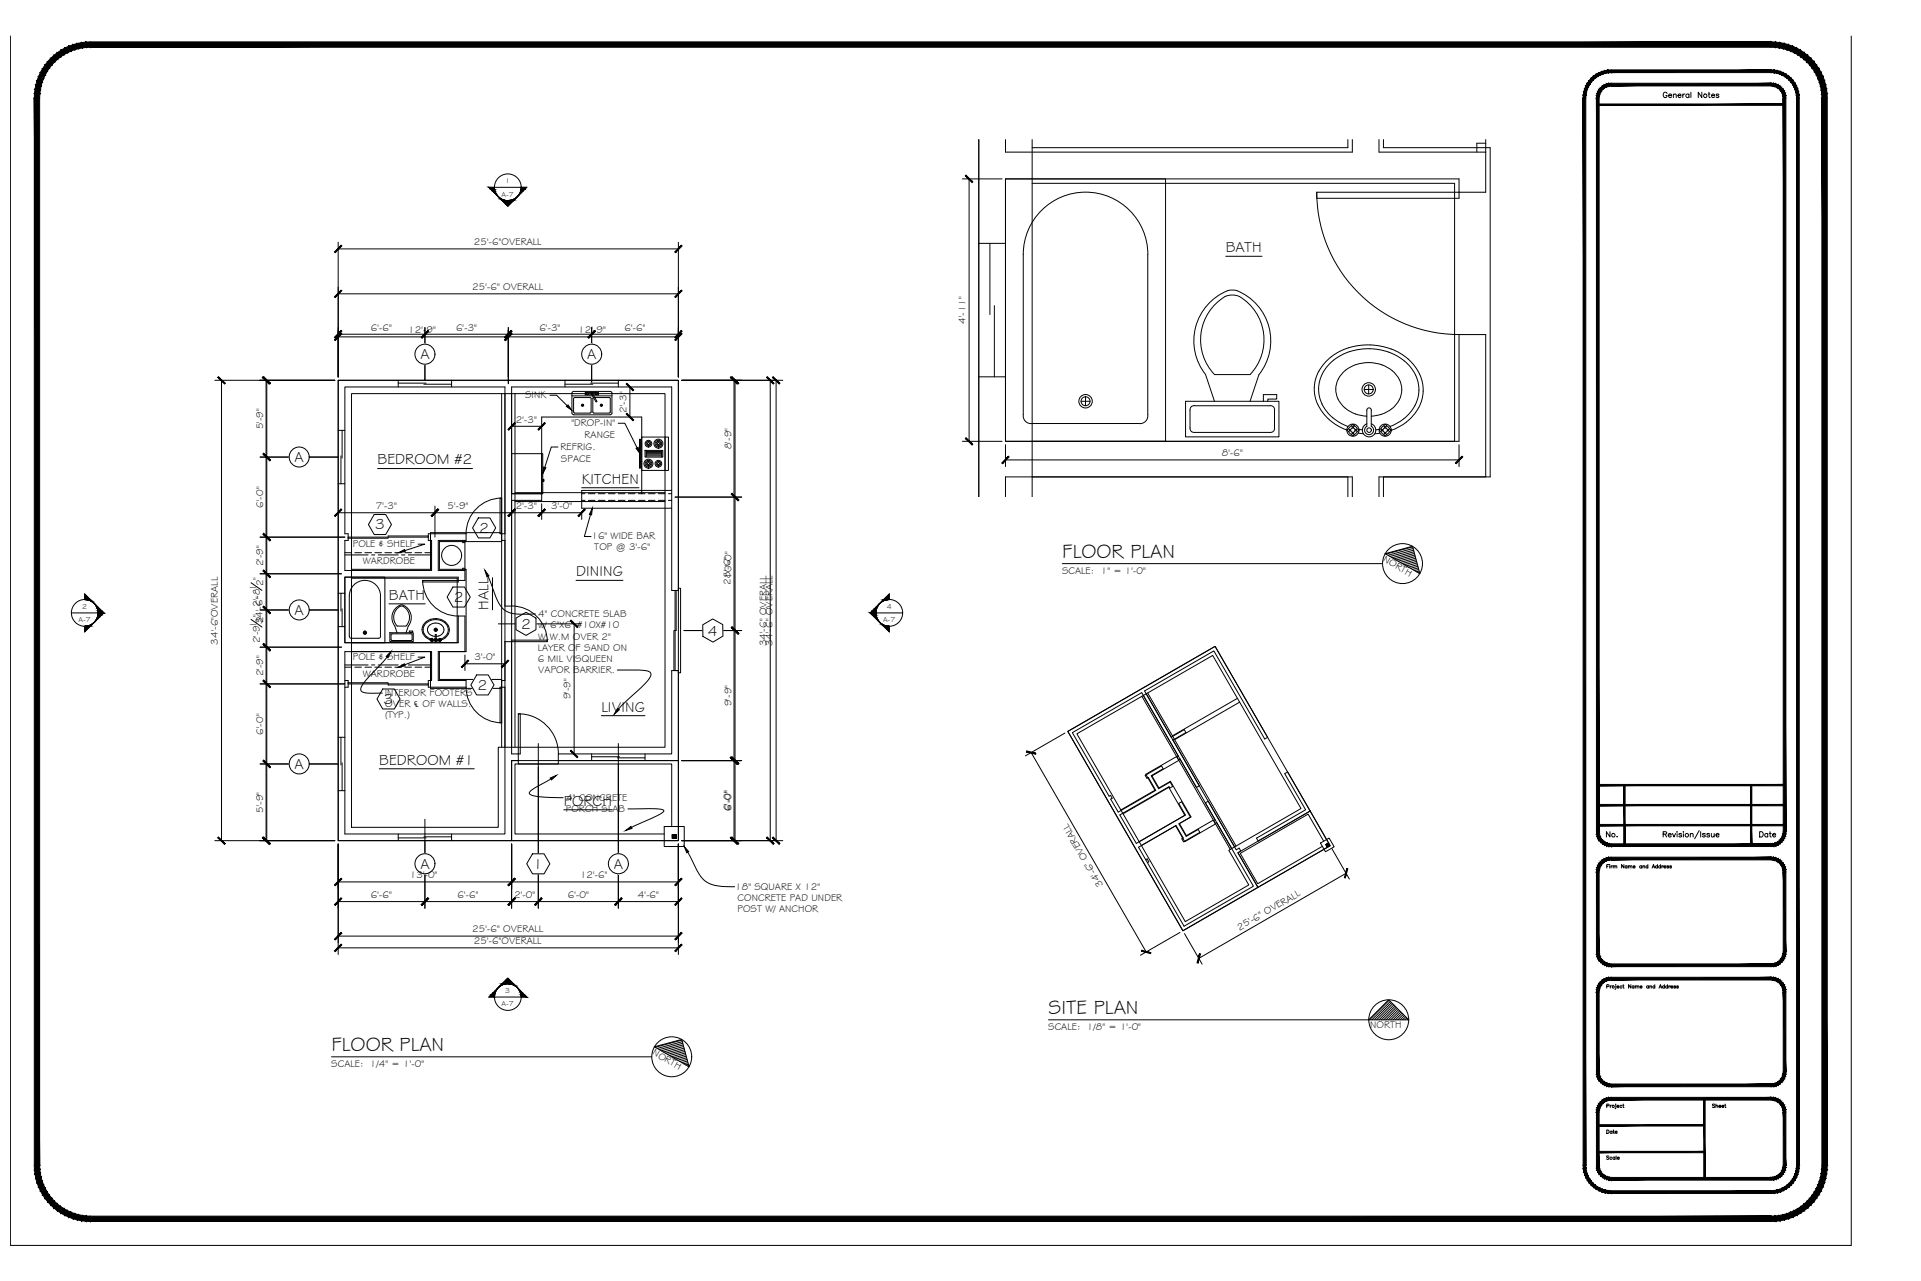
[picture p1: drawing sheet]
<svg xmlns="http://www.w3.org/2000/svg" width="914mm" height="610mm" viewBox="0 0 914 610" stroke-linecap="round" stroke-linejoin="round" font-family="sans-serif">
<!-- layer: DIMENSIONS -->
<g fill="none" stroke="#000" stroke-width=".48">
<path d="M458 85h19M461 85v125M161 115v64M161 118h162M323 115v64M161 159h162M202 156v25M242 156v27M282 156v26M102 181h57M105 181v219M127 181v219"/>
<path d="M300 184v14M325 181h48M350 181v219M369 181v219M124 218h37M244 203h14M458 210h19M479 212v10M479 219h216M695 212v10M258 240v7M321 237h32"/>
<path d="M124 256h40M161 244h116M207 241v15M277 243v4M119 277l6 4M124 273h39M119 295l6 3M124 290h37M237 297h39M273 297v62M124 308h39M221 312v7"/>
<path d="M221 316h19M326 300h27M124 325h40M256 354v78M294 354v78M491 358l55 95M507 349l-19 11M124 364h37M325 362h28M202 390v42M102 400h57M161 402v52"/>
<path d="M244 402v30M323 402v52M325 400h48M634 404l8 14M641 416l-70 40M161 429h162M161 451h162M562 444l-19 11M564 444l8 15"/>
</g>
<!-- layer: 0 -->
<g fill="#000" stroke="#000" stroke-width=".48">
<path d="M460 84l3 3zM460 84v-1l3 4z"/>
<path d="M162 117l-2 3 3-3zM162 117l-2 3h-1z"/>
<path d="M321 120h1l2-3zM324 117h1l-3 3z"/>
<path d="M162 138l-2 4 3-4zM162 138l-2 4-1-1z"/>
<path d="M162 157l-2 4 3-3zM162 157l-2 4-1-1z"/>
<path d="M162 159l-2 3 3-3zM162 159l-2 3h-1z"/>
<path d="M204 157l-3 4 3-3zM204 157l-3 4v-1z"/>
<path d="M243 157l-2 4 3-3zM243 157l-2 4-1-1z"/>
<path d="M243 159l-2 3 3-3zM243 159l-2 3h-1z"/>
<path d="M283 157l-3 4 3-3zM283 157l-3 4v-1z"/>
<path d="M321 141l1 1 2-4zM324 138h1l-3 4z"/>
<path d="M201 160v1l3-4zM204 157v1l-3 3z"/>
<path d="M240 160l1 1 2-4zM243 157l1 1-3 3z"/>
<path d="M240 162h1l2-3zM243 159h1l-3 3z"/>
<path d="M280 160v1l3-4zM283 157v1l-3 3z"/>
<path d="M321 160l1 1 2-4zM324 157l1 1-3 3z"/>
<path d="M321 162h1l2-3zM324 159h1l-3 3z"/>
<path d="M104 180l3 3v-1zM104 179l3 3-3-2z"/>
<path d="M125 180l3 3v-1zM125 180v-1l3 3z"/>
<path d="M125 180l3 3 1-1zM126 179l3 3-4-2z"/>
<path d="M298 197l4 3zM298 197l4 3h-1z"/>
<path d="M298 183l3 3h1zM298 183v-1l4 4z"/>
<path d="M348 180l3 3v-1zM348 180v-1l3 3z"/>
<path d="M348 180l3 3 1-1zM348 180v-1l4 3z"/>
<path d="M365 180l3 3v-1zM365 180v-1l3 3z"/>
<path d="M368 180l3 3v-1zM368 180v-1l3 3z"/>
<path d="M126 216h-1l4 3zM125 216l4 3h-1z"/>
<path d="M125 216l3 3h1zM126 216l3 3-4-3z"/>
<path d="M245 201l-3 4 3-4zM245 201l-3 4v-1z"/>
<path d="M256 204v1l3-4zM259 201h1l-4 4z"/>
<path d="M460 208v1l3 2zM460 209l3 2v1z"/>
<path d="M480 217l-3 4 3-4zM480 217l-3 4v-1z"/>
<path d="M348 235l4 3zM348 235l4 3h-1z"/>
<path d="M348 235l3 3h1zM348 235l4 3z"/>
<path d="M693 220v1l3-4zM696 217l-3 4z"/>
<path d="M126 254h-1l4 3zM125 254l4 3h-1z"/>
<path d="M125 254l3 3h1zM126 254l3 3-4-3z"/>
<path d="M162 242l-2 4 3-3zM162 242l-2 4-1-1z"/>
<path d="M205 245l1 1 2-4zM208 242l1 1-3 3z"/>
<path d="M208 242l-2 4 3-3zM208 242l-2 4-1-1z"/>
<path d="M242 245v1l3-4zM245 242v1l-3 3z"/>
<path d="M245 242l-3 4 3-3zM245 242l-3 4v-1z"/>
<path d="M256 245v1l3-4zM259 242l1 1-4 3z"/>
<path d="M259 242l-3 4 4-3zM259 242l-3 4v-1z"/>
<path d="M275 245v1l3-4zM278 242l1 1-4 3z"/>
<path d="M126 271l-1 1 4 2zM125 272l4 2-1 1z"/>
<path d="M125 272l3 3 1-1zM126 271l3 3-4-2z"/>
<path d="M126 289h-1l4 3zM125 289l4 3h-1z"/>
<path d="M125 289l3 3h1zM126 289l3 3-4-3z"/>
<path d="M272 295l3 4v-1zM272 295l3 3z"/>
<path d="M348 298v1l4 2zM348 299l4 2-1 1z"/>
<path d="M126 306l-1 1 4 2zM125 307l4 2-1 1z"/>
<path d="M125 307l3 3 1-1zM126 306l3 3-4-2z"/>
<path d="M223 314l-3 4 3-4zM223 314l-3 4v-1z"/>
<path d="M239 317v1l3-4zM242 314l-3 4z"/>
<path d="M348 299l3 3 1-1zM348 299v-1l4 3z"/>
<path d="M126 324h-1l4 3zM125 324l4 3h-1z"/>
<path d="M125 324l3 3h1zM126 324l3 3-4-3z"/>
<path d="M272 357l3 3zM272 357l3 3v1z"/>
<path d="M489 358l4 1v-1zM489 357l4 1h-4z"/>
<path d="M126 362h-1l4 3zM125 362l4 3h-1z"/>
<path d="M125 362l3 3h1zM126 362l3 3-4-3z"/>
<path d="M348 360v1l3 2zM348 361l3 2v1z"/>
<path d="M348 360v1l4 2zM348 361l4 2-1 1z"/>
<path d="M348 361l3 3v-1zM348 361v-1l3 3z"/>
<path d="M348 361l3 3 1-1zM348 361v-1l4 3z"/>
<path d="M104 398v1l3 2zM104 399l3 2v1z"/>
<path d="M125 398v1l3 2zM125 399l3 2v1z"/>
<path d="M126 398l-1 1 4 2zM125 399l4 2-1 1z"/>
<path d="M348 398v1l3 2zM348 399l3 2v1z"/>
<path d="M348 398v1l4 2zM348 399l4 2-1 1z"/>
<path d="M365 398v1l3 2zM365 399l3 2v1z"/>
<path d="M368 398v1l3 2zM368 399l3 2v1z"/>
<path d="M162 418l-2 3 3-3zM162 418l-2 3h-1z"/>
<path d="M245 418l-3 3 3-3zM245 418l-3 3z"/>
<path d="M641 413l-1 5zM641 413h1l-2 5z"/>
<path d="M162 427l-2 4 3-3zM162 427l-2 4-1-1z"/>
<path d="M201 430v1l3-4zM204 427v1l-3 3z"/>
<path d="M204 427l-3 4 3-3zM204 427l-3 4v-1z"/>
<path d="M242 430v1l3-4zM245 427v1l-3 3z"/>
<path d="M242 421l3-3zM245 418l-3 3z"/>
<path d="M245 427l-3 4 3-3zM245 427l-3 4v-1z"/>
<path d="M254 430l1 1 3-4zM258 427v1l-3 3z"/>
<path d="M258 427l-3 4 3-3zM258 427l-3 4-1-1z"/>
<path d="M293 430v1l3-4zM296 427v1l-3 3z"/>
<path d="M296 427l-3 4 3-3zM296 427l-3 4v-1z"/>
<path d="M321 430l1 1 2-4zM324 427l1 1-3 3z"/>
<path d="M321 421h1l2-3zM324 418h1l-3 3z"/>
<path d="M162 449l-2 4 3-3zM162 449l-2 4h-1z"/>
<path d="M162 444l-2 3 3-3zM162 444l-2 3h-1z"/>
<path d="M321 453h1l2-4zM324 449l1 1-3 3z"/>
<path d="M321 447h1l2-3zM324 444h1l-3 3z"/>
<path d="M544 452l-1 1h5zM543 453h5v1z"/>
<path d="M571 454l-1 4 1-4zM571 454l-1 4z"/>
</g>
<!-- layer: Walls -->
<g fill="none" stroke="#000" stroke-width=".48">
<path d="M466 66v170M479 66v6h165v-6M656 66v6h51v19h-12v-6h-216v125h216v-51h12v68h-51v9M161 181h162v100h-3v-97h-76v51h14v3h-14v50h-4v-31h-1v-3h1v-70h-76v70h2v3h-2v14h41v-14h-1v-3h18v3h-13v14h12v5h-3v-1h-54v31h54v-13h3v17h-12v14h13v3h-18v-3h1v-14h-41v87h76v-70h-1v-3h1v-19h4v54h3v3h-3v38h-83zM479 236v-9h165v9M164 324h2v3h-2M266 359h54v-40h3v43h-57zM508 348l70-40 25 43-1 1-24-42-33 19 13 22 6-4 1 2-7 3 13 22-2 1-7-14-1 1-1-2h1l-18-30-33 19 18 30h1v1l3 6 18-10-3-6h-1l-1-1 8-5 1 2-6 3 4 6 5-3 1 2-1 1-1-1-23 14 8 13 23-13-3-6h1l5 7-6 3 4 6 5-3 1 1-8 5v-2l-3-6-18 10 22 38 33-19-18-31-1 1v-2l-4-8 1-1 13 23h2l1 1-2 1 10 16-36 21zM323 362v38h-79M612 368l1-1 11 19-25 14-1-1 23-14zM320 397h2v2h-2zM624 386l9 16-34 20"/>
<path d="M545 409h1l1 1-1 1M631 402l1-1v1v1z"/>
</g>
<!-- layer: KITCHEN -->
<g fill="none" stroke="#000" stroke-width=".48">
<path d="M272 188h19M273 186h18v1v10h-1h-17h-1zM273 189h8v7h-8zM279 187h.1M282 188h-3v-1h6v1h-3M282 187l2 4-2-3M283 189h7l1 1M283 189l-1 1v6l1 1M284 187h.1M290 190v6M291 196l-1 1h-7M244 216h14v19h-14z"/>
<path d="M304 209h1v14h-1zM305 220h.1M305 212h.1M305 211h.1M305 208h13v16h-13zM307 214h8v4h-8zM308 214v4M308 217h7M308 216h7M308 215h7M315 214v4M317 208v16"/>
<path d="M258 229h1M258 228h1v1h-1M305 221h.1M305 233v-35h-47v37M320 233h-43v9h43"/>
<circle cx="277" cy="193" r=".5"/>
<circle cx="277" cy="193" r=".3"/>
<circle cx="280" cy="187" r=".5"/>
<circle cx="282" cy="187" r=".4"/>
<circle cx="284" cy="187" r=".5"/>
<circle cx="286" cy="193" r=".5"/>
<circle cx="286" cy="193" r=".3"/>
<circle cx="309" cy="211" r=".5"/>
<circle cx="309" cy="211" r="1.1"/>
<circle cx="309" cy="211" r="1.6"/>
<circle cx="313" cy="211" r=".5"/>
<circle cx="313" cy="211" r="2.1"/>
<circle cx="313" cy="211" r="1.1"/>
<circle cx="313" cy="211" r="1.6"/>
<circle cx="309" cy="221" r=".5"/>
<circle cx="309" cy="221" r="2.1"/>
<circle cx="309" cy="221" r="1.1"/>
<circle cx="309" cy="221" r="1.6"/>
<circle cx="313" cy="221" r=".5"/>
<circle cx="313" cy="221" r="1.1"/>
<circle cx="313" cy="221" r="1.6"/>
</g>
<!-- layer: FOUNDATION HIDDEN LINE -->
<g fill="none" stroke="#000" stroke-width=".48">
<path d="M491 66v170M642 66v4h-151M659 66v4h50v157h-50v9M491 87h201v123h-201M167 187h150v169h-80v38h-70zM239 187v169M240 187v169M244 187v169M245 187v169M245 239h72M245 234h72M491 227h151v9"/>
<path d="M239 258h-30v13h13v39h-13v13h30M239 253h-34v18h-38M167 275h51v31h-51M167 310h38v18h34M544 331l42 73M546 330l42 73M589 332l-31 18M590 334l-31 18M513 349l64-37 42 73-34 20 9 16-30 18zM560 360l-15 8 5 8-16 9M561 362l-13 7 4 6 5-3 10 17-6 3 4 6 13-8M316 393h10v10h-10z"/>
<path d="M320 393v-29h-75v33h71M320 397h2v2h-2zM320 397h.1M320 399l2-2-2 2M321 397l-1 1M322 397l-2 2M322 398l-2 1M322 398l-1 1M322 399h.1M535 387l21-12 8 13-22 13M579 392l-15 9-4-8-17 9M629 401l4-2 2 4-4 2z"/>
<path d="M630 400l-7-13-33 19 9 15 30-18M631 402h.1M631 402l1-1v1v1zM632 402h-1M632 403v-2v2M632 402v1M632 403v-1v1M632 401v2v-2M632 402h.1"/>
</g>
<!-- layer: Hidden -->
<g fill="none" stroke="#000" stroke-width=".48">
<path d="M277 238h1M277 235h1M280 238h3M280 235h3M285 238h3M285 235h3M290 238h3M290 235h3M294 238h4M294 235h4M299 238h3M299 235h3"/>
<path d="M304 238h3M304 235h3M305 233v2M309 238h3M309 235h3M313 238h4M313 235h4M318 238h2M318 235h2M164 263h3M169 263h3M174 263h3"/>
<path d="M178 263h4M183 263h3M188 263h3M193 263h3M198 263h3M202 263h3M164 318h3M169 318h3M174 318h3M178 318h4M183 318h3M188 318h3"/>
<path d="M193 318h3M198 318h3M202 318h3"/>
</g>
<!-- layer: BATHROOM -->
<g fill="none" stroke="#000" stroke-width=".48">
<path d="M707 68h-4v4M707 66v6M479 85h76v125h-76zM487 121v76a4 4 0 0 0 4 5h51a4 4 0 0 0 4-5v-76M487 121a30 30 0 0 1 30-30 30 30 0 0 1 29 30M578 178a24 24 0 0 1 7-37 10 10 0 0 1 11 5 24 24 0 0 1-1 32h-17M662 166a27 27 0 0 0-36 14 21 21 0 0 0 15 25M662 166a20 20 0 0 1 13 29l-6 6M515 191h4M517 189v4M564 191h45v17h-45zM567 194l1-1h37l2 2v9l-2 2h-37l-2-2v-9z"/>
<path d="M578 191l-4-13a25 25 0 0 1 12-40 23 23 0 0 1 18 18 26 26 0 0 1-5 22l-4 13M601 191v-3h7v2h-5v1M649 185h5M651 183v4M663 194l-5 3-5 1M663 195a12 12 0 0 0 4-12 12 12 0 0 0-9-9 16 16 0 0 0-22 10 14 14 0 0 0 15 14M642 205l1 2M642 204h1M642 205h1M643 203l-1 1M644 203v1M644 206h.1"/>
<path d="M645 203l1 1M645 204h1M645 205h1M646 205l-1 2M647 206h2M647 204l2 1M651 203v-8a1.1 1.1 0 0 1 1-1 1.1 1.1 0 0 1 1 1v8M653 202a3 3 0 0 1 1 5 3 3 0 0 1-5 0 3 3 0 0 1 2-5M653 203a2.1 2.1 0 0 1 0 3 2.1 2.1 0 0 1-3 0 2.1 2.1 0 0 1 1-3M656 204l-1 1M657 206h-3M657 205l2 2"/>
<path d="M658 204h.1M658 205h.1M659 203l-2 1M659 203v1M659 206h.1M660 203v1M660 206h.1M660 203l1 1M660 204h1M660 205h1M661 205l-1 2M662 203a18 18 0 0 0 10-27 27 27 0 0 0-42 1 18 18 0 0 0 11 26h1"/>
<path d="M669 201l-7 4M220 257v1h1M221 257v14M164 275h19v31h-19zM221 270h-1v1M181 284v19M181 284a7 7 0 0 0-7-8 7 7 0 0 0-8 8l1 19 13 1 1-1M190 289a5 5 0 0 1 4 7l-1 2h-4a6 6 0 0 1 1-9M191 288a6 6 0 0 0-3 10l1 3M191 288h1M192 288a6 6 0 0 1 2 10l-1 3M207 300h1"/>
<path d="M207 299v1M213 298a7 7 0 0 0-7-4 7 7 0 0 0-5 6l2 3M213 298a5 5 0 0 1-3 7M173 301h1M174 301v1M186 301h11v4h-11zM186 302h10v2l-9 1zM195 301v-1h1v1h-1M203 303l2 1M205 302a4 4 0 0 1 0-5 4 4 0 0 1 5 0 3 3 0 0 1 1 4 3 3 0 0 1-3 2M205 302l2 1M205 305h.1"/>
<path d="M205 304a5 5 0 0 1-3-6 5 5 0 0 1 5-3 5 5 0 0 1 6 2 5 5 0 0 1-1 6l-2 1M205 304h.1M206 304h.1M206 305h.1M206 305h1M206 304l1 1M208 302v2M208 304a.8 .8 0 0 1 0 1 .8 .8 0 0 1-1 0 .8 .8 0 0 1 0-1M208 302h-1v3h1v-1M209 304l-1 1M209 305h-1M209 305h.1"/>
<path d="M209 304h.1M209 304h1M210 305h-1"/>
<circle cx="517" cy="191" r="3"/>
<circle cx="517" cy="191" r="2.1"/>
<circle cx="652" cy="185" r="3"/>
<circle cx="652" cy="185" r="2.1"/>
<circle cx="642" cy="205" r=".6"/>
<circle cx="644" cy="205" r="2.9"/>
<circle cx="644" cy="205" r="1.1"/>
<circle cx="644" cy="207" r=".6"/>
<circle cx="644" cy="203" r=".6"/>
<circle cx="646" cy="205" r=".6"/>
<circle cx="652" cy="205" r="1.1"/>
<circle cx="657" cy="205" r=".6"/>
<circle cx="659" cy="205" r="2.9"/>
<circle cx="659" cy="205" r="1.1"/>
<circle cx="659" cy="203" r=".6"/>
<circle cx="659" cy="207" r=".6"/>
<circle cx="661" cy="205" r=".6"/>
<circle cx="215" cy="264" r="5"/>
<circle cx="207" cy="300" r=".8"/>
<circle cx="207" cy="300" r=".5"/>
<circle cx="174" cy="301" r=".8"/>
<circle cx="174" cy="301" r=".5"/>
<circle cx="205" cy="305" r=".1"/>
<circle cx="206" cy="305" r=".7"/>
<circle cx="206" cy="305" r=".3"/>
<circle cx="206" cy="305" r=".1"/>
<circle cx="206" cy="304" r=".1"/>
<circle cx="207" cy="305" r=".3"/>
<circle cx="209" cy="305" r=".1"/>
<circle cx="209" cy="305" r=".7"/>
<circle cx="209" cy="305" r=".3"/>
<circle cx="209" cy="304" r=".1"/>
<circle cx="210" cy="305" r=".1"/>
</g>
<!-- layer: Doors -->
<g fill="none" stroke="#000" stroke-width=".48">
<path d="M627 91a68 68 0 0 0 68 68M627 91h68v3h-68zM238 237h1v17h-1zM239 237a17 17 0 0 0-17 17M166 256h19v-1h19v1zM201 276h17v1h-17zM201 276a17 17 0 0 0 17 17M323 280h1v40h-1v-1h-2v-19h1v-19h1zM244 288a17 17 0 0 1 17 17M322 281h-1v38M244 305h16h-16zM166 325h19v1h19v-1h-38z"/>
<path d="M222 327a17 17 0 0 0 17 17M238 327h1v17h-1zM247 340h1v19h-1zM247 340a19 19 0 0 1 19 19M247 362v2h19v-2"/>
</g>
<!-- layer: Windows -->
<g fill="none" stroke="#000" stroke-width=".48">
<path d="M466 116h13M471 116v34M473 145v34M466 179h13M190 181v3M190 182h13M202 183h13M215 181v3M269 183h13M269 181v3M281 182h13M294 181v3"/>
<path d="M161 205h3M162 217v13M163 205v13M161 230h3M161 282h3M161 298h3M162 282v9M163 290v8M161 351h3M162 351v13M282 359v3M307 359v3"/>
<path d="M161 376h3M163 363v13M282 360h13M294 361h13M190 399h13M190 397v3M202 398h13M215 397v3"/>
</g>
<!-- layer: Centerlines -->
<path d="M164 264h11M177 264h1M180 264h10M191 264h2M194 264h11M164 316h11M177 316h1M180 316h10M191 316h2M194 316h11" fill="none" stroke="#000" stroke-width=".48"/>
<!-- layer: NOTES -->
<g fill="none" stroke="#000" stroke-width=".48">
<path d="M583 122h18M262 188h3l5 5M266 213h-4l-3 9M294 201h3l6 12M180 223h45M277 232h27M199 259h3l-9 3M281 245l-3 10h3M234 275v15M274 276h23M185 287h17M199 313h3l-9 3"/>
<path d="M286 341h21M181 366h45M268 385h23"/>
</g>
<path d="M270 193l2 2zM303 213h1l1 3zM259 222l1 1-2 2zM282 242v3h-1zM190 263l3-1v1zM190 318l2-2 1 1z" fill="#000" stroke="#000" stroke-width=".48"/>
<!-- layer: SYMBOLS -->
<g fill="none" stroke="#fff" stroke-width=".48">
<path d="M202 164l-4 5M282 164l-5 5M142 213l-4 5M178 245l-3 5M228 246l-3 5M216 279l-3 5M142 285l-4 5M250 291l5 3M335 303l4 3M182 328l-3 5M227 321l-3 5M142 359l-4 5"/>
<path d="M202 406l-4 5M253 406l-2 5M294 406l-4 5"/>
</g>
<g fill="#fff" stroke="#fff" stroke-width=".48">
<path d="M202 406l5 5-5 5zM202 406l-4 5 4 5z"/>
<path d="M294 406l5 5-5 5zM294 406l-4 5 4 5z"/>
<path d="M142 359l5 5-5 4zM138 364l4 4v-9z"/>
<path d="M282 164l4 5-4 4zM282 164l-5 5 5 4z"/>
<path d="M202 164l5 5-5 4zM202 164l-4 5 4 4z"/>
<path d="M142 213l5 5-5 4zM142 213l-4 5 4 4z"/>
<path d="M142 285l5 5-5 5zM142 285l-4 5 4 5z"/>
<path d="M259 406l3 5-3 5zM259 406l-6 10h6zM253 406h6l-6 10zM253 406l-2 5 2 5z"/>
<path d="M246 300h9l-5 2zM246 294v6h9zM246 294h9v6zM246 294h9l-5-3z"/>
<path d="M221 279l3 5-3 5zM221 279l-5 10h5zM216 279h5l-5 10zM216 279l-3 5 3 5z"/>
<path d="M233 246l3 5-3 5zM233 246l-5 10h5zM228 246h5l-5 10zM228 246l-3 5 3 5z"/>
<path d="M232 321l3 5-3 5zM232 321l-5 10h5zM227 321h5l-5 10zM227 321l-3 5 3 5z"/>
<path d="M188 328l2 5-2 4zM188 328l-6 9h6zM182 328h6l-6 9zM182 328l-3 5 3 4z"/>
<path d="M184 245l2 5-2 4zM184 245l-6 9h6zM178 245h6l-6 9zM178 245l-3 5 3 4z"/>
<path d="M335 297l4-2 5 2zM335 297l9 6v-6zM335 297l9 6h-9zM335 303l4 3 5-3z"/>
</g>
<g fill="none" stroke="#000" stroke-width=".48">
<path d="M233 89h18l-9 9zM235 89a6 6 0 0 0 7 7 6 6 0 0 0 6-7M237 94a6 6 0 0 0 9 0l-4 4zM178 245h6l2 5-2 4h-6l-3-4zM228 246h5l3 5-3 5h-5l-3-5zM216 279h5l3 5-3 5h-5l-3-5zM506 268h152M659 263l13-3 4 13zM672 260l-12 4M673 261l-12 3M673 262l-11 3M673 263l-10 2"/>
<path d="M673 263l-9 3M673 264l-8 2M674 265l-8 2M674 266l-7 2M674 267l-6 2M674 268l-5 1M675 269l-5 1M675 269l-4 1M675 270l-3 1M675 271l-2 1M675 272h-1M676 273h-1"/>
<path d="M34 292h13M40 285a6 6 0 0 1 7 7 6 6 0 0 1-7 6v3l9-9-9-9v2M45 287l4 5-4 4a6 6 0 0 0 0-9zM246 294l4-3 5 3v6l-5 2-4-2zM335 297l4-2 5 2v6l-5 3-4-3zM414 292l5-5a6 6 0 0 0 0 9zM417 292h13M423 285a6 6 0 0 0-6 7 6 6 0 0 0 6 6v3l-9-9 9-9v2M182 328h6l2 5-2 4h-6l-3-4zM227 321h5l3 5-3 5h-5l-3-5zM253 406h6l3 5-3 5h-6l-2-5zM233 474l9-9 9 9z"/>
<path d="M235 474a6 6 0 0 1 7-6 6 6 0 0 1 6 6M237 470l5-5 4 5a6 6 0 0 0-9 0zM661 476l10 9h-20zM661 476l-9 9M662 477l-9 8M662 477l-8 8M663 478l-8 7M663 478l-7 7M664 479l-6 6M665 479l-6 6M665 480l-5 5M311 498l14-3 3 13z"/>
<path d="M325 495l-13 3M325 496l-12 3M325 496l-11 3M325 497l-10 3M325 498l-9 3M326 499l-9 2M326 500l-8 2M499 485h152M666 480l-5 5M666 481l-4 4M667 482l-4 3M667 482l-3 3"/>
<path d="M668 483l-3 2M669 483l-3 2M669 484l-1 1M670 484l-1 1M670 485h.1M158 503h152M326 500l-7 2M326 501l-6 2M326 502l-5 1M327 503l-5 1M327 503l-4 2M327 504l-3 1"/>
<path d="M327 505l-2 1M327 506h-2M328 506l-2 1M328 507h-1"/>
<circle cx="242" cy="89" r="6"/>
<circle cx="202" cy="169" r="5"/>
<circle cx="282" cy="169" r="5"/>
<circle cx="142" cy="217" r="5"/>
<circle cx="668" cy="268" r="10"/>
<circle cx="40" cy="292" r="6"/>
<circle cx="142" cy="290" r="5"/>
<circle cx="423" cy="292" r="6"/>
<circle cx="142" cy="364" r="5"/>
<circle cx="202" cy="411" r="5"/>
<circle cx="294" cy="411" r="5"/>
<circle cx="242" cy="474" r="6"/>
<circle cx="661" cy="485" r="10"/>
<circle cx="320" cy="503" r="10"/>
</g>
<g fill="#000" stroke="#000" stroke-width=".48">
<path d="M236 93l1 1zM237 94h1zM239 96h5l-2 2zM244 95h1zM245 94h1zM247 92h1l-1 1zM40 283l3 2h-3zM41 298h2zM43 286l1 1zM43 297h1zM45 287l1 1zM44 297l1-1z"/>
<path d="M417 295h1zM419 287l-1 1zM419 296l1 1zM420 286v1zM421 298h2zM420 286h1zM421 285l2-2v2zM235 472h1zM237 470l-1 1zM238 469l-1 1zM238 469h1zM242 465l2 3h-5z"/>
<path d="M245 469h1zM246 470l1 1z"/>
<path d="M233 89l2 1v-1zM233 89l2 1h-1z"/>
<path d="M234 90l2 1-1-1zM234 90l2 1h-1z"/>
<path d="M235 91l1 1v-1zM235 91l1 1z"/>
<path d="M236 92l1 1zM236 92l1 1z"/>
<path d="M238 94l1 1zM238 94l1 1z"/>
<path d="M238 95h2zM238 95h2z"/>
<path d="M239 95h2zM239 95h2z"/>
<path d="M239 95l3 1zM239 95l3 1z"/>
<path d="M243 95h1zM242 96h2z"/>
<path d="M244 95h1zM243 95h1z"/>
<path d="M245 94v1zM245 95v-1z"/>
<path d="M247 92v1zM247 93l-1 1z"/>
<path d="M248 91v1l1-1zM248 91l-1 1z"/>
<path d="M248 90l1 1 1-1zM248 90l1 1h-1z"/>
<path d="M248 89l2 1 1-1zM248 89l2 1h-2z"/>
<path d="M40 298h3zM40 298h3l-3 3z"/>
<path d="M40 285h3zM40 285h3z"/>
<path d="M41 285l2 1zM41 285l2 1z"/>
<path d="M43 286l1 1zM44 287h1z"/>
<path d="M42 286h2zM42 286h2z"/>
<path d="M42 298h1zM41 298h2z"/>
<path d="M43 297h1zM42 298l1-1z"/>
<path d="M45 288l1 1zM45 288l1 1z"/>
<path d="M46 295h-1zM45 295v1z"/>
<path d="M46 289l1 1zM46 289l1 1h-1z"/>
<path d="M46 290l2 1-1-1zM46 290l2 1h-1z"/>
<path d="M46 294v1l1-1zM46 294v1z"/>
<path d="M47 291l2 1-1-1zM47 291l2 1h-2z"/>
<path d="M47 293v1l1-1zM47 293v1h-1z"/>
<path d="M47 292l1 1 1-1zM47 292l1 1h-1z"/>
<path d="M414 292l3 1v-1zM414 292l3 1h-2z"/>
<path d="M415 291l2 1v-1zM415 291l2 1h-3z"/>
<path d="M415 293l2 1v-1zM415 293l2 1h-1z"/>
<path d="M417 295h1zM418 295l1 1z"/>
<path d="M416 290l1 1v-1zM415 291l1-1 1 1z"/>
<path d="M416 294l2 1-1-1zM416 294l2 1z"/>
<path d="M417 289v1l1-1zM417 289v1h-1z"/>
<path d="M418 288v1zM418 288l-1 1z"/>
<path d="M419 297h1zM419 297h1z"/>
<path d="M420 286l-1 1zM419 287h1z"/>
<path d="M420 297l1 1zM420 297l1 1z"/>
<path d="M421 298h2zM421 298h2v3z"/>
<path d="M420 298h2zM420 298h2z"/>
<path d="M421 285h1zM420 286h1z"/>
<path d="M421 285h2zM421 285h1z"/>
<path d="M234 473l1 1v-1zM234 473l1 1h-2z"/>
<path d="M235 472v1l1-1zM235 472v1h-1z"/>
<path d="M236 471v1zM236 471v1z"/>
<path d="M239 468h1zM239 468l-1 1z"/>
<path d="M239 468h2zM239 468h1z"/>
<path d="M239 468h3zM239 468h2z"/>
<path d="M242 468h2zM242 468h2z"/>
<path d="M243 468h2zM243 468h2z"/>
<path d="M245 469h1zM245 469l1 1z"/>
<path d="M244 468l1 1zM244 468l1 1z"/>
<path d="M247 471l1 1zM247 471l1 1z"/>
<path d="M247 472h2zM247 472h2h-1z"/>
<path d="M248 472l2 1-1-1zM248 472l2 1h-2z"/>
<path d="M248 473l3 1-1-1zM248 473l3 1h-3z"/>
</g>
<!-- layer: FOUNDATION -->
<path d="M466 66v170M161 181h162v181h-79v38h-83zM508 348l70-40 46 78-35 20 10 16-36 21zM323 362v38h-79M624 386l9 16-34 20" fill="none" stroke="#000" stroke-width=".48"/>
<!-- layer: FOUNDATION HIDDEN LINE -->
<circle cx="632" cy="402" r=".1" fill="#000" stroke="#000" stroke-width=".48"/>
<!-- layer: DIMENSIONS FOUNDATION PLAN -->
<g fill="none" stroke="#000" stroke-width=".48">
<path d="M161 137v42M161 140h162M323 137v42M242 157v22M161 160h162M123 181h36M127 181v219M325 181h45M349 181v219M367 181v219M325 362h28M123 400h36"/>
<path d="M161 402v47M161 420h162M244 402v21M323 402v47M325 400h45M161 445h162"/>
</g>
<!-- layer: NOTES FOUNDATION PLAN -->
<path d="M231 271l2 3-1 1zM184 312l2-2-1 3zM294 337l1 1-3 2zM262 370l3-1-3 2zM298 395l2-2 1 1zM326 403l2 2-1 1z" fill="#000" stroke="#000" stroke-width=".48"/>
<path d="M232 274l3 8a11 11 0 0 0 13 10h7M184 313l-11 12a3 3 0 0 0-1 4l3 1h7M294 319h12l4 1a3 3 0 0 1-2 4l-14 13M262 371l-8 4-2 2a2.1 2.1 0 0 0 3 2l13 1M299 385h14l3 1-3 2-12 6M327 406l1 1a32 32 0 0 0 7 12l2 1a24 24 0 0 0 13 2" fill="none" stroke="#000" stroke-width=".48"/>
<!-- layer: Title Block -->
<g fill="#000" stroke="#000" stroke-width=".48">
<path d="M41 20h2v2zM41 20v3l2-1zM39 20h2v3zM39 20v3h2zM37 21l2-1v3zM37 21v2h2zM35 21h2v2zM35 21l1 3 1-1zM33 22l2-1 1 3zM33 22l1 2h2zM31 23l2-1 1 2zM31 23l1 2 2-1zM29 24l2-1 1 2zM29 24l1 2 2-1zM27 25l2-1 1 2zM27 25l2 2 1-1zM26 26l1-1 2 2zM26 26l1 2 2-1zM24 28l2-2 1 2zM24 28l2 2 1-2zM24 28l2 2-3-1zM23 29l2 2 1-1zM23 29l2 2h-4zM21 31l2 1 2-1zM21 31l2 1-3 1zM20 33l2 1 1-2zM20 33l2 1-3 1zM19 35l3 1v-2zM19 35l3 1h-4zM18 36l3 1 1-1zM18 36l3 1-3 1zM18 38l2 1 1-2zM18 38l2 1-3 1zM17 40l3 1v-2zM17 40l3 1-3 1zM17 42l2 1 1-2zM17 42l2 1-3 2zM16 45h3v-2zM16 45h3l-3 2zM16 47h3v-2z"/>
<path d="M766 40h1v1zM766 40v1h1zM765 40h1v1zM765 40v1h1zM764 40h1v1zM764 40v2l1-1zM763 41l1-1v2zM763 41l1 1zM762 42l1-1 1 1zM762 42l1 1 1-1zM762 42l1 1h-2zM761 43h1h1zM761 43h1h-1zM761 43l1 1v-1zM761 43l1 1h-2zM760 44l1 1 1-1zM760 44l1 1-1 1zM760 46h1v-1zM760 46h1l-1 1zM760 47h1v-1z"/>
<path d="M765 33h2v2zM765 33l1 2h1zM764 34l1-1 1 2zM764 34v1h2zM762 34h2v1zM762 34l1 1h1zM761 35l1-1 1 1zM761 35l1 1 1-1zM760 35h1l1 1zM760 35v1h2zM759 36l1-1v1zM759 36v1l1-1zM757 37l2-1v1zM757 37l1 1 1-1zM757 37l1 1h-2zM756 38l1 1 1-1zM756 38l1 1-1 1zM756 40h1v-1zM756 40h1l-2 1zM755 41h1l1-1zM755 41h1l-2 1zM754 42l2 1v-2zM754 42l2 1-2 1zM754 44h1l1-1zM754 44h1l-1 1zM754 45h1v-1zM754 45h1l-1 2zM755 45l-1 2h1z"/>
<path d="M43 22h800v-2zM43 20h800l-800 2z"/>
<path d="M767 35h76v-2zM767 33h76l-76 2z"/>
<path d="M16 47l3 508v-508zM16 47l3 508h-3z"/>
<path d="M754 47l1 508v-508zM754 47l1 508h-1z"/>
<path d="M761 49v1l88-1zM761 50l88-1v1z"/>
<path d="M760 47l1 349v-349zM760 47l1 349h-1z"/>
<path d="M767 41h76v-1zM767 40h76l-76 1z"/>
<path d="M849 47l1-1v1zM849 46v1l1-1zM850 44v2h-1zM849 45v1l1-2zM849 43l1 1-1 1zM848 44l1 1v-2zM849 43l-1 1zM848 43v1l1-1zM848 42l1 1h-1zM848 42l-1 1h1zM847 41l1 1-1 1zM847 41l-1 1 1 1zM846 40l1 1-1 1zM846 40v2zM845 40h1v2zM845 40v1l1 1zM844 40h1v1zM844 40v1h1zM843 40h1v1zM843 40v1h1z"/>
<path d="M856 45v2h-1zM855 45v2l1-2zM856 44v1h-1zM855 44v1l1-1zM856 42v2h-1zM854 43l1 1 1-2zM855 41l1 1-2 1zM854 41v2l1-2zM854 40l1 1h-1zM853 40l1 1v-1zM854 38v2h-1zM853 39v1l1-2zM853 37l1 1-1 1zM852 38l1 1v-2zM851 36l2 1-1 1zM851 36v1l1 1zM850 35l1 1v1zM850 35l-1 1 2 1zM849 35h1l-1 1zM849 35l-1 1h1zM847 34l2 1-1 1zM847 34v1l1 1zM846 34h1v1zM846 34v1h1zM845 33l1 1v1zM845 33l-1 2h2zM843 33h2l-1 2zM843 33v2h1z"/>
<path d="M867 47l3-2v2zM867 45v2l3-2zM867 45l2-3 1 3zM867 43v2l2-3zM869 40v2l-2 1zM867 41v2l2-3zM868 38l1 2-2 1zM866 39l1 2 1-3zM868 36v2l-2 1zM865 37l1 2 2-3zM867 35l1 1-3 1zM865 36v1l2-2zM866 33l1 2-2 1zM864 34l1 2 1-3zM865 31l1 2-2 1zM863 32l1 2 1-3zM863 29l2 2-2 1zM861 31l2 1v-3zM862 28l1 1-2 2zM860 30l1 1 1-3zM860 26l2 2-2 2zM860 26l-1 2 1 2zM859 25l1 1-1 2zM859 25l-2 2 2 1zM857 24l2 1-2 2zM857 24l-1 2 1 1zM855 23l2 1-1 2zM855 23l-1 2 2 1zM853 22l2 1-1 2zM853 22l-1 2 2 1zM851 21l2 1-1 2zM851 21v3h1zM849 21h2v3zM849 21v2l2 1zM847 20l2 1v2zM847 20v3h2zM845 20h2v3zM845 20v3h2zM843 20h2v3zM843 20v2l2 1z"/>
<path d="M761 373v1l88-1zM761 374l88-1v1z"/>
<path d="M760 396h1l-1 1zM760 397h1v-1zM760 397h1l-1 1zM761 397l-1 1h1zM760 398h1v1zM761 398v1l1-1zM761 399l1-1-1 2zM762 398l-1 2 1-1zM761 400l1-1v2zM762 399v2l1-1zM762 401l1-1v1zM763 400v1l1-1zM764 400v2l-1-1zM764 400v2v-1zM764 401l1 2-1-1zM764 401l1 2v-2zM765 401l1 2h-1zM765 401l1 2v-2zM766 401l1 2h-1zM766 401l1 2v-1z"/>
<path d="M761 383h88zM761 383h88z"/>
<path d="M761 392v1l88-1zM761 393l88-1v1z"/>
<path d="M849 47v349h1zM849 47h1v349z"/>
<path d="M760 415l1 38v-38zM760 415l1 38h-1z"/>
<path d="M767 402v1l76-1zM767 403l76-1v1z"/>
<path d="M766 408h1v1zM766 408v1h1zM765 408h1v1zM765 408v1h1zM764 409l1-1v1zM764 409v1l1-1zM763 409h1v1zM763 409l1 1zM762 410l1-1 1 1zM762 410l1 1 1-1zM762 410l1 1h-2zM761 411l1 1 1-1zM761 411l1 1h-1zM761 412h1zM761 412h1l-2 1zM760 413h1l1-1zM760 413h1l-1 1zM760 414h1v-1zM760 414h1l-1 1zM760 415h1v-1z"/>
<path d="M773 374v28h1zM773 374h1v28z"/>
<path d="M833 374v28h1zM833 374h1v28z"/>
<path d="M843 402l1 1h-1zM843 402l1 1v-2zM844 401l1 2h-1zM844 401l1 2v-2zM845 401l1 1-1 1zM845 401l1 1v-1zM846 401h1l-1 1zM846 401h1l-1-1zM846 400l2 1h-1zM846 400l2 1-1-1zM847 400h2l-1 1zM848 399l-1 1h2zM848 399h1v1zM848 398v1h1zM848 398h2l-1 1zM849 398h-1h2zM849 398l1-1v1zM849 397v1l1-1zM849 397l1-1v1zM849 396v1l1-1z"/>
<path d="M767 409h76v-1zM767 408h76l-76 1z"/>
<path d="M849 415l1-1v1zM849 414v1l1-1zM850 413v1h-1zM849 413v1l1-1zM849 412l1 1h-1zM848 412l1 1v-1zM849 411v1h-1zM848 412l1-1zM848 410l1 1-1 1zM848 410l-1 1 1 1zM847 409l1 1-1 1zM847 409l-1 1 1 1zM846 409h1l-1 1zM846 409v1zM845 408l1 1v1zM845 408v1l1 1zM844 408h1v1zM844 408v1h1zM843 408h1v1zM843 408v1h1z"/>
<path d="M760 453h1l-1 1zM760 454h1v-1zM760 454h1l-1 1zM761 454l-1 1h1zM760 455h1v1zM761 455v1h1zM761 456h1l-1 1zM762 456l-1 1 1-1zM761 457l1-1v2zM762 456v2l1-1zM762 458l1-1v2zM763 457v2l1-1zM764 458v1h-1zM764 458v1v-1zM764 458l1 2-1-1zM764 458l1 2v-2zM765 458l1 2h-1zM765 458l1 2v-1zM766 459l1 1h-1zM766 459l1 1v-1z"/>
<path d="M767 459v1l76-1zM767 460l76-1v1z"/>
<path d="M843 459l1 1h-1zM843 459l1 1v-1zM844 459l1 1h-1zM844 459l1 1v-2zM845 458l1 1-1 1zM845 458l1 1v-1zM846 458l1 1h-1zM846 458l1 1-1-1zM846 458h2l-1 1zM846 458h2l-1-1zM847 457h2l-1 1zM848 456l-1 1h2zM848 456h1v1zM848 456h1zM848 456l2-1-1 1zM849 455l-1 1 2-1zM849 455l1-1v1zM849 454v1l1-1zM849 454l1-1v1zM849 453v1l1-1z"/>
<path d="M849 415v38h1zM849 415h1v38z"/>
<path d="M760 472l1 38v-38zM760 472l1 38h-1z"/>
<path d="M766 465h1v1zM766 465v1h1zM765 465h1v1zM765 465v2l1-1zM764 466l1-1v2zM764 466v1h1zM763 466h1v1zM763 466l1 1zM762 467l1-1 1 1zM762 467l1 1 1-1zM762 467l1 1h-2zM761 468l1 1 1-1zM761 468l1 1h-1zM761 469h1zM761 469h1l-2 1zM760 470h1l1-1zM760 470h1l-1 1zM760 471h1v-1zM760 471h1l-1 1zM760 472h1v-1z"/>
<path d="M767 466h76v-1zM767 465h76l-76 1z"/>
<path d="M849 472l1-1v1zM849 471v1l1-1zM850 470v1h-1zM849 470v1l1-1zM849 469l1 1h-1zM848 469l1 1v-1zM849 468v1h-1zM848 469l1-1zM848 467l1 1-1 1zM848 467l-1 1 1 1zM847 466l1 1-1 1zM847 466l-1 1 1 1zM846 466h1l-1 1zM846 466v1zM845 465l1 1v1zM845 465v2h1zM844 465h1v2zM844 465v1l1 1zM843 465h1v1zM843 465v1h1z"/>
<path d="M760 510h1l-1 1zM760 511h1v-1zM760 511h1l-1 1zM761 511l-1 1h1zM760 512h1v1zM761 512v1h1zM761 513h1l-1 1zM762 513l-1 1h1zM761 514h1v1zM762 514v1l1-1zM762 515l1-1v2zM763 514v2l1-1zM764 515v1h-1zM764 515v1v-1zM764 515l1 2-1-1zM764 515l1 2v-1zM765 516l1 1h-1zM765 516l1 1v-1zM766 516l1 1h-1zM766 516l1 1v-1z"/>
<path d="M767 516v1l76-1zM767 517l76-1v1z"/>
<path d="M843 516l1 1h-1zM843 516l1 1v-1zM844 516l1 1h-1zM844 516l1 1v-1zM845 516h1l-1 1zM845 516h1v-1zM846 515l1 1h-1zM846 515l1 1-1-1zM846 515h2l-1 1zM846 515h2l-1-1zM847 514h2l-1 1zM848 514h-1h2zM848 514l1-1v1zM848 513v1l1-1zM848 513l2-1-1 1zM849 512l-1 1 2-1zM849 512l1-1v1zM849 511v1l1-1zM849 511l1-1v1zM849 510v1l1-1z"/>
<path d="M849 472v38h1zM849 472h1v38z"/>
<path d="M761 535v1l50-1zM761 536l50-1v1z"/>
<path d="M760 529l1 26v-26zM760 529l1 26h-1z"/>
<path d="M766 522h1v1zM766 522v2l1-1zM765 523l1-1v2zM765 523v1h1zM764 523h1v1zM764 523v1h1zM763 524l1-1v1zM763 524l1 1v-1zM762 524h1l1 1zM762 524l1 1h1zM762 524l1 1h-2zM761 525l1 1 1-1zM761 525l1 1h-1zM761 526l1 1v-1zM761 526l1 1h-2zM760 527h1h1zM760 527h1l-1 1zM760 528h1v-1zM760 528h1l-1 1zM760 529h1v-1z"/>
<path d="M767 523h76v-1zM767 522h76l-76 1z"/>
<path d="M849 529l1-1v1zM849 528v1l1-1zM850 527v1h-1zM849 527v1l1-1zM849 526l1 1h-1zM848 527h1v-1zM849 525v1l-1 1zM848 526v1l1-2zM848 524l1 1-1 1zM848 524l-1 1 1 1zM847 524h1l-1 1zM847 524l-1 1h1zM846 523l1 1-1 1zM846 523v1v1zM845 523h1v1zM845 523v1h1zM844 522l1 1v1zM844 522v2h1zM843 522h1v2zM843 522v1l1 1z"/>
<path d="M16 555h3l-3 2zM16 557l3-1v-1zM16 557l3-1-2 3zM19 556l-2 3 2-1zM17 559l2-1-2 3zM19 558l-2 3 3-1zM17 561l3-1-2 3zM20 560l-2 3 2-1zM18 563l2-1-2 3zM20 562l-2 3 3-1zM18 565l3-1-2 3zM21 564l-2 3 3-1zM19 567l3-1-2 3zM22 566l-2 3 2-2zM20 569l2-2-1 3zM22 567l-1 3 2-1zM21 570l2-1v3zM23 569v3l2-2zM23 572l2-2-1 3zM25 570l-1 3 2-1zM24 573l2-1v3zM26 572v3l1-2zM27 573v3l-1-1zM27 573v3l2-2zM29 574v3l-2-1zM29 574v3l1-2zM30 575l1 3-2-1zM30 575l1 3 1-2zM32 576l1 3-2-1zM32 576l1 3 1-2zM34 577l1 3-2-1zM34 577l1 3 1-2zM36 578l1 3-2-1zM36 578l1 3v-3zM37 578l2 3h-2zM37 578l2 3v-3zM39 578l2 3h-2zM39 578l2 3v-2zM41 579l2 2h-2zM41 579l2 2v-2z"/>
<path d="M754 555h1l-1 1zM755 555l-1 1h1zM754 556h1l-1 2zM755 556l-1 2 1-1zM754 558l1-1-1 2zM755 557l-1 2h2zM754 559h2l-1 1zM756 559l-1 1h1zM755 560h1v2zM756 560v2l1-1zM756 562l1-1-1 2zM757 561l-1 2 1-1zM756 563l1-1v2zM757 562v2l1-1zM757 564l1-1 1 2zM758 563l1 2v-1zM759 564l1 2-1-1zM759 564l1 2v-1zM760 565l1 2-1-1zM760 565l1 2 1-2zM762 565v2h-1zM762 565v2l1-1zM763 566l1 2-2-1zM763 566l1 2v-2zM764 566l1 2h-1zM764 566l1 2 1-1zM766 567l1 1h-2zM766 567l1 1v-1z"/>
<path d="M760 555h1l-1 1zM760 556l1-1zM760 556l1-1-1 2zM761 555l-1 2 1-1zM760 557l1-1v2zM761 556v2l1-1zM761 558l1-1-1 2zM762 557l-1 2 1-1zM761 559l1-1v2zM762 558v2l1-1zM762 560l1-1v1zM763 559v1l1-1zM764 559v2l-1-1zM764 559v2v-1zM764 560l1 1h-1zM764 560l1 1v-1zM765 560l1 2-1-1zM765 560l1 2v-2zM766 560l1 2h-1zM766 560l1 2v-2z"/>
<path d="M761 548v1l50-1zM761 549l50-1v1z"/>
<path d="M849 529v26h1zM849 529h1v26z"/>
<path d="M855 47v508h1zM855 47h1v508z"/>
<path d="M867 47v508h3zM867 47h3v508z"/>
<path d="M43 579v2l800-2zM43 581l800-2v2z"/>
<path d="M767 567v1l76-1zM767 568l76-1v1z"/>
<path d="M767 560v2l76-2zM767 562l76-2v2z"/>
<path d="M811 523v38h1zM811 523h1v38z"/>
<path d="M843 567l2 1h-2zM843 567l2 1-1-1zM844 567l2 1h-1zM844 567l2 1v-2zM846 566l1 1-1 1zM846 566l1 1v-1zM847 566l2 1h-2zM847 566l2 1-1-2zM848 565l2 1-1 1zM848 565l2 1-1-1zM849 565h2l-1 1zM849 565h2v-1zM851 564h2l-2 1zM851 564h2l-1-1zM852 563h2l-1 1zM853 562l-1 1h2zM853 562h1v1zM853 561v1h1zM853 561l2-1-1 2zM854 560l-1 1 2-1zM854 560l2-1-1 1zM854 559v1l2-1zM854 559l2-1v1zM855 557l-1 2 2-1zM855 557l1-1v2zM855 556v1l1-1zM855 556l1-1v1zM855 555v1l1-1z"/>
<path d="M843 560l1 2h-1zM843 560l1 2v-2zM844 560l1 1-1 1zM844 560l1 1v-1zM845 560l1 1h-1zM845 560l1 1v-1zM846 560h1l-1 1zM846 560h1l-1-1zM846 559l2 1h-1zM846 559l2 1-1-1zM847 559h2l-1 1zM848 558l-1 1h2zM848 558h1v1zM848 557v1h1zM848 557h2l-1 1zM849 556l-1 1h2zM849 556h1v1zM849 555v1h1zM849 555h1v1zM849 555h1z"/>
<path d="M843 579l2 2h-2zM843 579l2 2v-2zM845 579l2 2h-2zM845 579l2 2v-3zM847 578l2 3h-2zM847 578l2 3v-3zM849 578l2 2-2 1zM849 578l2 2v-2zM851 578l2 1-2 1zM851 578l2 1-1-2zM852 577l3 1-2 1zM852 577l3 1-1-2zM854 576l3 1-2 1zM854 576l3 1-1-2zM856 575l3 1-2 1zM856 575l3 1-2-2zM857 574l3 1-1 1zM857 574l3 1-1-2zM859 573h3l-2 2zM859 573h3l-2-1zM860 572h3l-1 1zM861 570l-1 2h3zM861 570h4l-2 2zM863 569l-2 1h4zM863 569h3l-1 1zM864 567l-1 2h3zM864 567h3l-1 2zM865 566l-1 1h3zM865 566l3-1-1 2zM865 564v2l3-1zM865 564l3-1v2zM866 562l-1 2 3-1zM866 562l3-1-1 2zM867 560l-1 2 3-1zM867 560l2-1v2zM867 558v2l2-1zM867 558l3-1-1 2zM867 556v2l3-1zM867 556l3-1v2zM867 555v1l3-1z"/>
</g>
<g fill="none" stroke="#000" stroke-width=".48">
<path d="M5 17v576h876v-576M792 397h1v-1h-1v2M793 397v1M794 397h2a1 1 0 0 0-2 0 .9 .9 0 0 0 0 1 1 1 0 0 0 2 0M796 397l1 1 1-1M798 396h.1M798 397v1M800 397h-1l1 1h-1M801 396h.1M801 397v1M805 397h1v1M805 397v1"/>
<path d="M809 395l-2 4M810 396v2M812 397h-2l2 1h-2M814 397h-2l2 1h-2M815 397v1h1M816 397v1M817 397h1a.9 .9 0 0 0-1 0 .9 .9 0 0 0 0 1 .9 .9 0 0 0 1 0M765 412h.1M766 411h-1v2M766 412h.1M766 412v1M767 412v1"/>
<path d="M767 412h.1M768 412h1v1M768 412v1M769 412h1v1M773 411v2l-1-2v2M774 412v1M775 412h1v1M775 412v1M776 412h1v1M777 412h1l-1 1h1M781 412h-1l1 1M781 412v1"/>
<path d="M782 412h1v1M782 412v1M784 412h-1l1 1M784 411v2M786 413l1-2 1 2M787 413h.1M789 412h-1v1h1M789 411v2M790 412v1M790 411v2M791 412v1M792 412h-1"/>
<path d="M792 412h1l-1 1h1M794 412h-1l1 1h-1M796 412h-1l1 1h-1M765 469h1h-1v1M766 469v1M767 469l-1 1M769 469h.1M769 469v2M770 470h1l-1-1v1h1M772 469l-1 1h1M772 469h1M773 469v1"/>
<path d="M776 469v1l-1-1v1M778 469l-1 1h1M778 469v1M778 469h1v1M779 469h1v1M781 470h1l-1-1v1h1M785 469l-1 1h1M785 469v1M785 469h1v1M788 469l-1 1h1M788 469v1M790 470v-1l1 1"/>
<path d="M790 470h1M792 469l-1 1h1M792 469v1M794 469l-1 1h1M794 469v1M795 469l-1 1M795 470h1v-1l-1 1h1M798 469h-1l1 1h-1M799 469h-1l1 1h-1M765 526h1l-1-1v2M766 526v1M767 526h-1"/>
<path d="M769 525h.1M769 526v2M770 526h1h-1v1h1M772 526h-1v1h1M772 526h1M773 525v2"/>
<circle cx="803" cy="397" r=".8"/>
<circle cx="768" cy="470" r=".5"/>
<circle cx="768" cy="526" r=".5"/>
</g>
<g font-size="9.5">
<text x="506" y="266">FLOOR PLAN</text>
<text x="499" y="483">SITE PLAN</text>
<text x="158" y="500">FLOOR PLAN</text>
</g>
<g font-size="7.1">
<text x="583" y="120">BATH</text>
<text x="200" y="171">A</text>
<text x="279" y="171">A</text>
<text x="140" y="220">A</text>
<text x="180" y="221">BEDROOM #2</text>
<text x="277" y="230">KITCHEN</text>
<text x="179" y="252">3</text>
<text x="228" y="254">2</text>
<text x="274" y="274">DINING</text>
<text x="185" y="285">BATH</text>
<text x="216" y="287">2</text>
<text x="140" y="293">A</text>
<text x="232" y="290" transform="rotate(-90 232 290)">HALL</text>
<text x="248" y="299">2</text>
<text x="337" y="302">4</text>
<text x="227" y="328">2</text>
<text x="183" y="335">3</text>
<text x="286" y="339">LIVING</text>
<text x="140" y="366">A</text>
<text x="181" y="364">BEDROOM #1</text>
<text x="268" y="383">PORCH</text>
<text x="200" y="413">A</text>
<text x="254" y="413">1</text>
<text x="292" y="413">A</text>
</g>
<g font-size="6.2">
<text x="763" y="400">No.</text>
<text x="836" y="400">Date</text>
</g>
<text font-size="5.7" x="791" y="48">General Notes</text>
<g font-size="4.8">
<text x="226" y="117">25'-6&quot;OVERALL</text>
<text x="225" y="138">25'-6&quot; OVERALL</text>
<text x="460" y="154" transform="rotate(-90 460 154)">4'-11&quot;</text>
<text x="177" y="157">6'-6&quot;</text>
<text x="194" y="159">12'-9&quot;</text>
<text x="217" y="157">6'-3&quot;</text>
<text x="257" y="157">6'-3&quot;</text>
<text x="275" y="159">12'-9&quot;</text>
<text x="297" y="157">6'-6&quot;</text>
<text x="250" y="190">SINK</text>
<text x="298" y="196" transform="rotate(-90 298 196)">2'-3&quot;</text>
<text x="246" y="201">2'-3&quot;</text>
<text x="272" y="203">&quot;DROP-IN&quot;</text>
<text x="125" y="204" transform="rotate(-90 125 204)">5'-9&quot;</text>
<text x="278" y="208">RANGE</text>
<text x="267" y="214">REFRIG.</text>
<text x="348" y="214" transform="rotate(-90 348 214)">8'-9&quot;</text>
<text x="267" y="220">SPACE</text>
<text x="582" y="217">8'-6&quot;</text>
<text x="125" y="242" transform="rotate(-90 125 242)">6'-0&quot;</text>
<text x="179" y="242">7'-3&quot;</text>
<text x="213" y="242">5'-9&quot;</text>
<text x="246" y="242">2'-3&quot;</text>
<text x="262" y="242">3'-0&quot;</text>
<text x="282" y="256">16&quot; WIDE BAR</text>
<text x="168" y="260">POLE &amp; SHELF</text>
<text x="283" y="262">TOP @ 3'-6&quot;</text>
<text x="125" y="269" transform="rotate(-90 125 269)">2'-9&quot;</text>
<text x="173" y="268">WARDROBE</text>
<text x="658" y="267" transform="rotate(30 658 267)">NORTH</text>
<text x="348" y="275" transform="rotate(-90 348 275)">10'-0&quot;</text>
<text x="506" y="273">SCALE: 1&quot; = 1'-0&quot;</text>
<text x="122" y="281" transform="rotate(-90 122 281)">1</text>
<text x="124" y="276" transform="rotate(-90 124 276)">&quot;</text>
<text x="125" y="279" transform="rotate(-90 125 279)">2</text>
<text x="348" y="278" transform="rotate(-90 348 278)">28'-6&quot;</text>
<text x="124" y="294" transform="rotate(-90 124 294)">&quot;</text>
<text x="124" y="289" transform="rotate(-90 124 289)">2'-8</text>
<text x="256" y="294">4&quot; CONCRETE SLAB</text>
<text x="122" y="299" transform="rotate(-90 122 299)">1</text>
<text x="125" y="297" transform="rotate(-90 125 297)">34'-6&quot;</text>
<text x="125" y="297" transform="rotate(-90 125 297)">2</text>
<text x="256" y="299">w/ 6&quot;X6&quot; #10X#10</text>
<text x="256" y="304">W.W.M OVER 2&quot;</text>
<text x="104" y="307" transform="rotate(-90 104 307)">34'-6&quot;OVERALL</text>
<text x="124" y="306" transform="rotate(-90 124 306)">2'-9</text>
<text x="256" y="310">LAYER OF SAND ON</text>
<text x="365" y="308" transform="rotate(-90 365 308)">34'-6&quot; OVERALL</text>
<text x="368" y="308" transform="rotate(-90 368 308)">34'-6&quot; OVERALL</text>
<text x="168" y="314">POLE &amp; SHELF</text>
<text x="226" y="314">3'-0&quot;</text>
<text x="256" y="315">6 MIL VISQUEEN</text>
<text x="125" y="322" transform="rotate(-90 125 322)">2'-9&quot;</text>
<text x="173" y="322">WARDROBE</text>
<text x="256" y="320">VAPOR BARRIER.</text>
<text x="183" y="331">INTERIOR FOOTERS</text>
<text x="272" y="333" transform="rotate(-90 272 333)">9'-9&quot;</text>
<text x="183" y="342">(TYP.)</text>
<text x="183" y="336">OVER ℄ OF WALLS.</text>
<text x="348" y="336" transform="rotate(-90 348 336)">9'-9&quot;</text>
<text x="125" y="350" transform="rotate(-90 125 350)">6'-0&quot;</text>
<text x="269" y="381">4&quot; CONCRETE</text>
<text x="125" y="387" transform="rotate(-90 125 387)">5'-9&quot;</text>
<text x="269" y="386">PORCH SLAB</text>
<text x="348" y="386" transform="rotate(-90 348 386)">6'-0&quot;</text>
<text x="348" y="386" transform="rotate(-90 348 386)">6'-0&quot;</text>
<text x="195" y="418">13'-0&quot;</text>
<text x="276" y="418">12'-6&quot;</text>
<text x="522" y="415" transform="rotate(-120 522 415)">-6&quot; OVERALL</text>
<text x="350" y="423">18&quot; SQUARE X 12&quot;</text>
<text x="525" y="421" transform="rotate(-120 525 421)">34'</text>
<text x="177" y="427">6'-6&quot;</text>
<text x="218" y="427">6'-6&quot;</text>
<text x="245" y="427">2'-0&quot;</text>
<text x="270" y="427">6'-0&quot;</text>
<text x="304" y="427">4'-6&quot;</text>
<text x="351" y="429">CONCRETE PAD UNDER</text>
<text x="351" y="434">POST W/ ANCHOR</text>
<text x="225" y="444">25'-6&quot; OVERALL</text>
<text x="590" y="443" transform="rotate(-30 590 443)">25'</text>
<text x="596" y="439" transform="rotate(-30 596 439)">-6&quot; OVERALL</text>
<text x="226" y="449">25'-6&quot;OVERALL</text>
<text x="499" y="490">SCALE: 1/8&quot; = 1'-0&quot;</text>
<text x="652" y="489">NORTH</text>
<text x="310" y="502" transform="rotate(30 310 502)">NORTH</text>
<text x="158" y="508">SCALE: 1/4&quot; = 1'-0&quot;</text>
</g>
<g font-size="4.4">
<text x="814" y="528">Sheet</text>
<text x="764" y="540">Date</text>
<text x="763" y="553">Scale</text>
</g>
<g font-size="3.6">
<text x="241" y="87">1</text>
<text x="239" y="94">A-7</text>
<text x="39" y="290">2</text>
<text x="422" y="290">4</text>
<text x="37" y="296">A-7</text>
<text x="420" y="296">A-7</text>
<text x="241" y="472">3</text>
<text x="239" y="479">A-7</text>
</g>
</svg>
